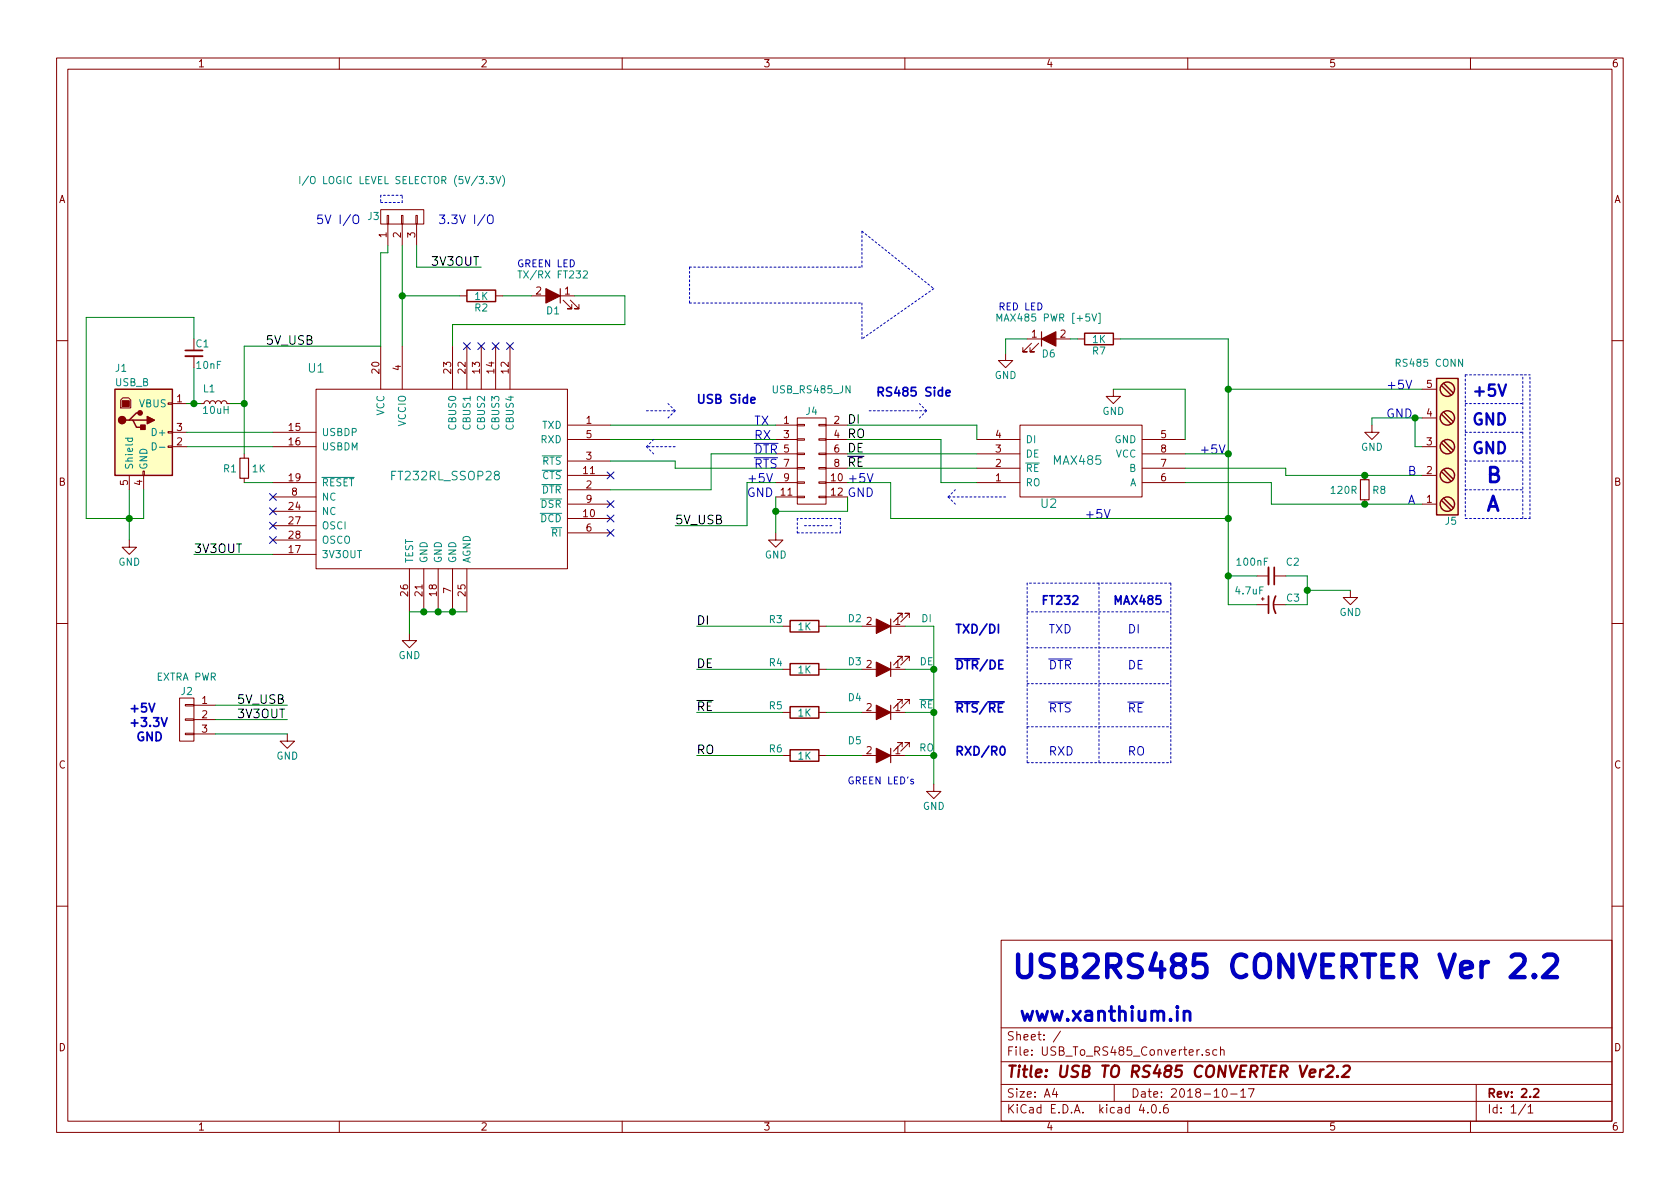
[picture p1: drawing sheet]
<svg xmlns="http://www.w3.org/2000/svg" width="297mm" height="210mm" viewBox="0 0 297 210" stroke-linecap="round" stroke-linejoin="round" font-family="sans-serif">
<g fill="none" stroke="#840000" stroke-width=".18">
<path d="M10 10.3h277v189.9h-277zM12 12.2h273v186.1h-273zM60 10.3v1.9M110 10.3v1.9M160 10.3v1.9M210 10.3v1.9M260 10.3v1.9M67.3 37.1h7.6v2.5h-7.6zM68.5 38.1h.2v1.5h-.2zM68.6 39.6v3.8M71 38.1h.2v1.5h-.2zM71.1 39.6v3.8"/>
<path d="M73.5 38.1h.3v1.5h-.3zM73.7 39.6v3.8M81.3 52.3h1.2M87.6 52.3h1.3M94 52.3h7.6M99.6 53.1l1.5 1.5h-.8h.8v-.8M100.8 53.1l1.6 1.5h-.8h.8v-.8M181.6 59.9h7.6M190.5 59.9h1.3M196.8 59.9h1.3M10 60.2h2M21.3 70.7l.4-.3h1l.4 .3v1.4h-1.8z"/>
<path d="M29.7 78.9h.8v.2h-.8zM29.7 76.3h.8v.3h-.8zM29.7 71.2h.8v.3h-.8zM30.5 76.4h2.5M30.5 79h2.5M30.5 71.4h2.5M34.3 63v2M35.6 71.4h.5l.1-.4 .3-.1 .4 .1 .2 .4 .1-.4 .3-.1 .4 .1 .2 .4 .1-.4 .3-.1 .4 .1 .2 .4 .2-.4 .4-.1 .3 .2 .1 .3M48.3 76.4h7.6M48.3 79h7.6M55.9 68.8h44.4v31.8h-44.4zM67.3 61.2v7.6"/>
<path d="M71.1 61.2v7.6M80 61.2v7.6M82.5 61.2v7.6M85.1 61.2v7.6M87.6 61.2v7.6M90.2 61.2v7.6M100.3 75.2h7.6M100.3 77.7h7.6M137.2 75.2h3.8M137.2 77.7h3.8M141 77.6h1.2v.2h-1.2zM141 75.1h1.2v.2h-1.2z"/>
<path d="M141 73.9h5v15.2h-5zM144.8 77.6h1.2v.2h-1.2zM144.8 75.1h1.2v.2h-1.2zM146 75.2h3.9M146 77.7h3.9M172.7 77.7h7.6M177.8 62.5v1.2h1.3l-1.3 1.3-1.3-1.3h1.3M180.3 75.2h21.6v12.7h-21.6zM182.4 60.7l-1.6 1.5h.8h-.8v-.7M183.6 60.7l-1.5 1.5h.8h-.8v-.7M196.8 68.8v1.3h1.3l-1.3 1.3-1.2-1.3h1.2M201.9 77.7h7.6"/>
<path d="M242.6 75.2v1.2h1.2l-1.2 1.3-1.3-1.3h1.3M251.5 79h2.5M251.5 73.9h2.5M251.5 68.8h2.5M285 60.2h2M22.9 95.5v1.3h1.2l-1.2 1.2-1.3-1.2h1.3M22.9 84.1v2.5M25.3 83.3h.2v.8h-.2zM25.4 84.1v2.5M43.2 80.3v.7M43.2 84.6v.7M48.3 87.9h7.6"/>
<path d="M48.3 90.4h7.6M48.3 98h7.6M48.3 93h7.6M48.3 95.5h7.6M48.3 85.3h7.6M100.3 86.6h7.6M100.3 81.5h7.6M100.3 94.2h7.6M100.3 89.1h7.6M100.3 91.7h7.6M100.3 84.1h7.6M137.2 94.2v1.3h1.2l-1.2 1.3-1.3-1.3h1.3"/>
<path d="M137.2 87.9h3.8M137.2 85.3h3.8M137.2 82.8h3.8M137.2 80.3h3.8M141 87.8h1.2v.2h-1.2zM141 85.2h1.2v.3h-1.2zM141 82.7h1.2v.2h-1.2zM141 80.1h1.2v.3h-1.2zM144.8 87.8h1.2v.2h-1.2zM144.8 85.2h1.2v.3h-1.2zM144.8 82.7h1.2v.2h-1.2zM144.8 80.1h1.2v.3h-1.2z"/>
<path d="M146 87.9h3.9M146 85.3h3.9M146 82.8h3.9M146 80.3h3.9M172.7 85.3h7.6M172.7 82.8h7.6M172.7 80.3h7.6M201.9 85.3h7.6M201.9 82.8h7.6M201.9 80.3h7.6M241.3 84.1v.7M241.3 88.4v.7"/>
<path d="M251.5 89.1h2.5M251.5 84.1h2.5M10 110.3h2M72.4 112v1.3h1.3l-1.3 1.2-1.3-1.2h1.3M72.4 100.6v7.6M74.9 100.6v7.6M77.5 100.6v7.6M80 100.6v7.6M82.5 100.6v7.6M138.4 110.7h1.3M138.4 118.4h1.3M144.8 110.7h1.2"/>
<path d="M144.8 118.4h1.2M152.4 110.7h7.6M152.4 118.4h7.6M159.5 109.2v-.7h-.8h.8l-1.5 1.5M159.5 116.8v-.7h-.8h.8l-1.5 1.5M160.8 109.2v-.7h-.8h.8l-1.5 1.5M160.8 116.8v-.7h-.8h.8l-1.5 1.5M222.2 101.8h2.1M222.2 106.9h2.1M223 105.9h.5M223.3 105.7v.5M225.3 101.8h2"/>
<path d="M225.3 106.9h2M238.8 104.4v1.3h1.2l-1.2 1.2-1.3-1.2h1.3M285 110.3h2M31.7 123.4h2.6v7.7h-2.6zM32.8 129.7h1.5v.2h-1.5zM32.8 127.1h1.5v.3h-1.5zM32.8 124.6h1.5v.2h-1.5zM34.3 124.7h3.8M34.3 127.2h3.8M34.3 129.8h3.8M50.8 129.8v1.3h1.3l-1.3 1.2-1.3-1.2h1.3M138.4 126h1.3"/>
<path d="M138.4 133.6h1.3M144.8 126h1.2M144.8 133.6h1.2M152.4 126h7.6M152.4 133.6h7.6M159.5 124.5v-.8h-.8h.8l-1.5 1.5M159.5 132.1v-.8h-.8h.8l-1.5 1.5M160.8 124.5v-.8h-.8h.8l-1.5 1.5M160.8 132.1v-.8h-.8h.8l-1.5 1.5M165.1 138.7v1.2h1.3l-1.3 1.3-1.3-1.3h1.3M10 160.2h2M177 166.3h108v32h-108z"/>
<path d="M285 160.2h2M60 198.3v1.9M110 198.3v1.9M160 198.3v1.9M177 194.8h108M177 191.8h108M177 187.8h108M177 181.8h108M186.4 192.5l-.3 1h.9M186.8 193v1M187.5 182.3l-1.3 2M197 191.8v3"/>
<path d="M201.8 195.2l-.4 1.1h1M202.9 196.7v.1M203.8 195.4l.1-.1a.81 .81 0 0 1 .6 .6 .81 .81 0 0 1-.3 .8l-.1 .1a.8 .8 0 0 1-.6-.6 .8 .8 0 0 1 .3-.8zM205.1 196.7v.1M206.4 195.3a.59 .59 0 0 0-.7 .7l.1 .7 .2 .1 .5-.1 .1-.5-.2-.2-.4-.1-.3 .3M210 198.3v1.9M213.8 185.7a.37 .37 0 0 0-.6 .1l.1 .2 .5 .2 .1 .1-.3 .3-.4-.1M215.1 185.7l-.4-.1-.3 .3 .1 .6 .2 .1 .4-.1M215.8 185.7l.2-.1 .4 .1v.9M215.8 185.1v1.5M216.3 192.7l.2-.2a.81 .81 0 0 1 .6 .6 .81 .81 0 0 1-.3 .8l-.2 .1a.79 .79 0 0 1-.3-1.3zM217.6 193.5h1.1"/>
<path d="M219.4 193l.4-.5v1.5M219.4 194h.8M220.7 192.5h1l-.6 1.5M260 198.3v1.9M261 191.8v6.5M269.7 195.2l-1.2 2M270.2 195.8l.4-.5v1.5M270.2 196.8h.8"/>
</g>
<path d="M32.8 62h3M224.3 105.4v3.1M225.3 100.3v3.1M225.6 105.4a3.2 3.2 0 0 0 0 3.1M271.2 192.7l.2-.2h.4l.3 .5-1 1h1" fill="none" stroke="#840000" stroke-width=".3"/>
<path d="M234 189.1a.54 .54 0 0 0-.6 .4M234.7 188.6l.3-.2h.5l.2 .1 .1 .5-.2 .3-1.2 1.1h1.2M236.5 190.3h.1l-.1 .1-.1-.1h.1v.1M237.5 188.6l.3-.2h.5l.2 .1 .2 .5-.2 .3-1.3 1.1h1.3" fill="none" stroke="#840000" stroke-width=".41"/>
<g fill="none" stroke="#008484" stroke-width=".18">
<path d="M53 31.2v1.3M54.5 31.1l-1.1 1.7M87.7 31.2l.4 1.3 .4-1.3M88.8 31a1.51 1.51 0 0 1 0 2M91.6 47.9h.7M103.1 48l.5-.1 .2 .1 .1 .3-.8 .9h.8M176.3 56.8v-1.3l.4 .9 .4-.9v1.3M193.1 55.5l.4 1.3 .4-1.3M194.2 55.4h.3v1.8h-.3M22.2 77.5h1.2M22.7 77.5l-.1 .3 .2 .3 .6-.1v-.5M26.9 78.3a.64 .64 0 0 1 .7 .6 .64 .64 0 0 1-.7 .7z"/>
<path d="M28.2 79.1h1M56.9 84.4h5.7M95.5 90.8h3.8M95.6 88.2h3.7M95.8 85.7h3.5M95.9 80.6h3.4M95.9 83.2h3.4"/>
</g>
<g fill="#ffffc2" stroke="#ffffc2" stroke-width=".18">
<path d="M20.3 68.8h10.2v15.3h-10.2z"/>
<path d="M254 66.9h3.8v24.2h-3.8z"/>
</g>
<g fill="none" stroke="#840000" stroke-width=".25">
<path d="M82.5 51.3h5.1v2h-5.1zM191.8 58.9h5v2.1h-5zM20.3 68.8h10.2v15.3h-10.2zM22.9 74.3h.6l.6 1.3h1.3M23.5 74.3h2.5M24.8 73h-.7l-1.2 1.3h-.7M254 66.9h3.8v24.2h-3.8zM254.9 68.2l1.6 1.6M254.9 78.4l1.6 1.6M254.9 73.3l1.6 1.6M255.3 72.9l1.6 1.6M255.3 67.8l1.6 1.7"/>
<path d="M255.3 78l1.6 1.6M254.9 88.5l1.6 1.7M254.9 83.4l1.6 1.7M255.3 83.1l1.6 1.6M255.3 88.1l1.6 1.7M139.7 109.7h5.1v2.1h-5.1zM139.7 117.3h5.1v2.1h-5.1zM139.7 125h5.1v2h-5.1zM139.7 132.6h5.1v2h-5.1z"/>
<circle cx="255.9" cy="79" r="1.27"/>
<circle cx="255.9" cy="68.8" r="1.27"/>
<circle cx="255.9" cy="73.9" r="1.27"/>
<circle cx="255.9" cy="84.1" r="1.27"/>
<circle cx="255.9" cy="89.1" r="1.27"/>
</g>
<g fill="#840000" stroke="#840000" stroke-width=".25">
<path d="M24.9 75.2h.8v.7h-.8z"/>
<path d="M26 73.7l1.3 .6-1.3 .6z"/>
<circle cx="21.6" cy="74.3" r=".63"/>
<circle cx="24.8" cy="73" r=".38"/>
</g>
<path d="M21.6 70.9h1.3v1h-1.3z" fill="#840000" stroke="#840000" stroke-width=".18"/>
<path d="M99.1 51v2.6M184.1 58.7v2.5M42.4 81h1.5v3.6h-1.5zM240.5 84.8h1.6v3.6h-1.6zM157.5 109.5v2.5M157.5 117.1v2.5M157.5 124.7v2.5M157.5 132.3v2.6" fill="none" stroke="#840000" stroke-width=".2"/>
<path d="M32.8 63h3M224.3 100.3v3.1" fill="none" stroke="#840000" stroke-width=".33"/>
<g fill="none" stroke="#000084" stroke-width=".18">
<path d="M81.9 60.6l1.3 1.2M83.2 60.6l-1.3 1.2M84.5 60.6l1.2 1.2M85.7 60.6l-1.2 1.2M87 60.6l1.2 1.2M88.2 60.6l-1.2 1.2M89.6 60.6l1.2 1.2M90.8 60.6l-1.2 1.2M47.7 87.3l1.2 1.2M47.7 89.8l1.2 1.2M47.7 92.3l1.2 1.3M47.7 94.9l1.2 1.2"/>
<path d="M48.9 87.3l-1.2 1.2M48.9 89.8l-1.2 1.2M48.9 92.3l-1.2 1.3M48.9 94.9l-1.2 1.2M107.3 93.6l1.3 1.2M107.3 91.1l1.3 1.2M107.3 88.5l1.3 1.3M107.3 83.5l1.3 1.2M108.6 93.6l-1.3 1.2M108.6 91.1l-1.3 1.2M108.6 88.5l-1.3 1.3M108.6 83.5l-1.3 1.2"/>
</g>
<path d="M62.5 38.2a.5 .5 0 0 1 .6-.2 .5 .5 0 0 1 .3 .5v.8a.53 .53 0 0 1-.6 .2 .53 .53 0 0 1-.4-.5zM86.3 38.2a.5 .5 0 0 1 .5-.2 .5 .5 0 0 1 .4 .5l-.1 .8a.53 .53 0 0 1-.5 .2 .53 .53 0 0 1-.4-.5zM133.3 78.4h4.3M133.3 80.9h4.2M185.4 116.5h4.2M185.4 124.1h4.1" fill="none" stroke="#0000c2" stroke-width=".18"/>
<path d="M132.8 70.8l.7-.2-.1-.2-.4-.1-.2 .2v.7h.6M167.3 69.5l.7-.1-.1-.3-.4-.1-.2 .2v.7h.6M168.9 116.5h4.2M176.5 110.4v1.5M28.5 126.9l.5 1.5 .5-1.5M168.9 124.1h4.2M174.7 124.1h2.8M177 132.2l.2-.2a.81 .81 0 0 1 .5 .8 .81 .81 0 0 1-.5 .7l-.2-.1-.2-.5z" fill="none" stroke="#0000c2" stroke-width=".3"/>
<g fill="#840000" stroke="#840000" stroke-width=".2">
<path d="M184.1 59.9l2.6-1.2v2.5z"/>
<path d="M154.9 109.5l2.6 1.2-2.6 1.3z"/>
<path d="M154.9 117.1l2.6 1.3-2.6 1.2z"/>
<path d="M154.9 124.7l2.6 1.3-2.6 1.2z"/>
<path d="M154.9 132.3l2.6 1.3-2.6 1.3z"/>
<path d="M96.5 51l2.6 1.3-2.6 1.3z"/>
</g>
<path d="M267.3 169.2l.5-.4h1a1 1 0 0 1 .8 1.1l-.2 .6-2.3 2.3h2.5M271.3 172.4l.2 .2-.2 .2-.2-.2 .2-.2v.4M273 169.2l.6-.4h.9a1 1 0 0 1 .8 1.1l-.2 .6-2.3 2.3h2.5" fill="none" stroke="#0000c2" stroke-width=".79"/>
<g fill="none" stroke="#008400" stroke-width=".18">
<path d="M34.3 59.9v-3.8h-19.1v35.6h10.2v-5.1M68.6 43.4v1.3h-1.3v16.5h-24.1v19.1M71.1 43.4v17.8M71.1 52.3h10.2M73.7 43.4v3.8h11.4M88.9 52.3h5.1M101.6 52.3h8.9v5.1h-30.5v3.8M181.6 59.9h-3.8v2.6M189.2 59.9h1.3M198.1 59.9h19.1v47h5M33 76.4h15.3M33 79h15.3"/>
<path d="M33 71.4h2.6M34.3 65v6.4M40.6 71.4h2.6M107.9 75.2h29.3M107.9 77.7h29.3M149.9 77.7h16.5v7.6h6.3M149.9 75.2h22.8v2.5M196.8 68.8h12.7v8.9M217.2 68.8h34.3M250.2 73.9v5.1h1.3M251.5 73.9h-8.9v1.3M22.9 86.6v8.9"/>
<path d="M34.3 98h14M43.2 85.3h5.1M107.9 81.5h11.5v1.3h17.8M137.2 85.3h-5.1v7.7h-12.7M137.2 80.3h-11.5v6.3h-17.8M137.2 87.9v6.3M149.9 85.3h7.6v6.4h59.7M149.9 80.3h22.8M149.9 82.8h22.8M149.9 87.9v2.5h-12.7M209.5 85.3h15.3v3.8h26.7M209.5 80.3h7.7"/>
<path d="M209.5 82.8h17.8v1.3h24.2M82.5 108.2h-10.1v3.8M123.2 110.7h15.2M123.2 118.4h15.2M146 110.7h6.4M146 118.4h6.4M160 110.7h5.1v28M160 118.4h5.1M217.2 101.8h5M227.3 101.8h3.8v5.1h-3.8M231.1 104.4h7.7M38.1 124.7h12.7"/>
<path d="M38.1 127.2h12.7M38.1 129.8h12.7M123.2 126h15.2M123.2 133.6h15.2M146 126h6.4M146 133.6h6.4M160 126h5.1M160 133.6h5.1"/>
</g>
<g fill="#008400" stroke="#008400" stroke-width=".25">
<circle cx="43.2" cy="71.4" r=".51"/>
<circle cx="22.9" cy="91.7" r=".51"/>
<circle cx="34.3" cy="71.4" r=".51"/>
<circle cx="74.9" cy="108.2" r=".51"/>
<circle cx="77.5" cy="108.2" r=".51"/>
<circle cx="80" cy="108.2" r=".51"/>
<circle cx="137.2" cy="90.4" r=".51"/>
<circle cx="241.3" cy="89.1" r=".51"/>
<circle cx="241.3" cy="84.1" r=".51"/>
<circle cx="217.2" cy="80.3" r=".51"/>
<circle cx="250.2" cy="73.9" r=".51"/>
<circle cx="217.2" cy="68.8" r=".51"/>
<circle cx="165.1" cy="133.6" r=".51"/>
<circle cx="165.1" cy="126" r=".51"/>
<circle cx="165.1" cy="118.4" r=".51"/>
<circle cx="71.1" cy="52.3" r=".51"/>
<circle cx="217.2" cy="91.7" r=".51"/>
<circle cx="217.2" cy="101.8" r=".51"/>
<circle cx="231.1" cy="104.4" r=".51"/>
</g>
<g fill="none" stroke="#0000c2" stroke-width=".18" stroke-dasharray=".3 .4">
<path d="M67.3 34.5v1.3M67.3 35.8h3.8M71.1 35.8v-1.3M71.1 34.5h-3.8M121.9 47.2v6.4M121.9 53.6h30.5M121.9 47.2h30.5M152.4 53.6v6.3M152.4 47.2v-6.3M152.4 40.9l12.7 10.1M165.1 51l-12.7 8.9M114.3 72.6h5.1"/>
<path d="M114.3 79l1.3 1.3M114.3 79l1.3-1.3M119.4 72.6l-1.3 1.3M119.4 72.6l-1.3-1.2M119.4 79h-5.1M153.7 72.6h10.1M163.8 72.6l-1.2-1.2M163.8 72.6l-1.2 1.3M259.1 66.3h11.4M259.1 71.4h10.1M259.1 76.4h10.1M259.1 66.3v25.4"/>
<path d="M141 91.7v2.5M141 94.2h7.6M142.2 93h5.1M148.6 94.2v-2.5M148.6 91.7h-7.6M167.6 87.9l1.3 1.2M167.6 87.9l1.3-1.3M177.8 87.9h-10.2M259.1 81.5h10.1M259.1 86.6h10.1M259.1 91.7h11.4M269.2 91.7v-25.4"/>
<path d="M270.5 91.7v-25.4M181.6 103.1v31.8M181.6 108.2h25.4M181.6 114.5h25.4M194.3 103.1v31.8M207 103.1h-25.4M181.6 134.9h25.4M181.6 128.5h25.4M181.6 120.9h25.4M207 134.9v-31.8"/>
</g>
<path d="M209.3 179a.62 .62 0 0 1 1.1 .2v1.3" fill="none" stroke="#0000c2" stroke-width=".51"/>
<text font-size="5.6" fill="#0000c2" x="179.1" y="173">USB2RS485 CONVERTER Ver 2.2</text>
<g font-size="3.6" fill="#0000c2">
<text x="262.9" y="85.3">B</text>
<text x="262.9" y="90.4">A</text>
</g>
<text font-size="3.5" fill="#0000c2" x="180.3" y="180.6">www.xanthium.in</text>
<g font-size="2.8" fill="#0000c2">
<text x="260.3" y="70.1">+5V</text>
<text x="260.3" y="75.2">GND</text>
<text x="260.3" y="80.3">GND</text>
</g>
<text font-size="2.8" fill="#840000" x="178" y="190.5">Title: USB TO RS485 CONVERTER Ver2.2</text>
<g font-size="2.1" fill="#0000c2">
<text x="55.9" y="39.6">5V I/O</text>
<text x="77.5" y="39.6">3.3V I/O</text>
<text x="123.2" y="71.4">USB Side</text>
<text x="154.9" y="70.1">RS485 Side</text>
<text x="245.1" y="68.8">+5V</text>
<text x="133.3" y="75.2">TX</text>
<text x="133.3" y="77.7">RX</text>
<text x="245.1" y="73.9">GND</text>
<text x="133.3" y="80.3">DTR</text>
<text x="133.3" y="82.8">RTS</text>
<text x="212.1" y="80.3">+5V</text>
<text x="132.1" y="85.3">+5V</text>
<text x="132.1" y="87.9">GND</text>
<text x="149.9" y="85.3">+5V</text>
<text x="149.9" y="87.9">GND</text>
<text x="248.9" y="84.1">B</text>
<text x="248.9" y="89.1">A</text>
<text x="191.8" y="91.7">+5V</text>
<text x="184.1" y="106.9">FT232</text>
<text x="196.8" y="106.9">MAX485</text>
<text x="168.9" y="112">TXD/DI</text>
<text x="185.4" y="112">TXD</text>
<text x="199.4" y="112">DI</text>
<text x="168.9" y="118.4">DTR/DE</text>
<text x="185.4" y="118.4">DTR</text>
<text x="199.4" y="118.4">DE</text>
<text x="22.9" y="126">+5V</text>
<text x="168.9" y="126">RTS/RE</text>
<text x="185.4" y="126">RTS</text>
<text x="199.4" y="126">RE</text>
<text x="22.9" y="128.5">+3.3V</text>
<text x="24.1" y="131.1">GND</text>
<text x="168.9" y="133.6">RXD/R0</text>
<text x="185.4" y="133.6">RXD</text>
<text x="199.4" y="133.6">RO</text>
</g>
<g font-size="2.1">
<text x="76.2" y="47">3V3OUT</text>
<text x="47" y="61">5V_USB</text>
<text x="149.9" y="74.9">DI</text>
<text x="149.9" y="77.5">RO</text>
<text x="149.9" y="80">DE</text>
<text x="149.9" y="82.5">RE</text>
<text x="119.4" y="92.7">5V_USB</text>
<text x="34.3" y="97.8">3V3OUT</text>
<text x="123.2" y="110.5">DI</text>
<text x="123.2" y="118.1">DE</text>
<text x="41.9" y="124.5">5V_USB</text>
<text x="123.2" y="125.7">RE</text>
<text x="41.9" y="127">3V3OUT</text>
<text x="123.2" y="133.3">RO</text>
</g>
<g font-size="2.1" fill="#008484">
<text x="54.5" y="65.9">U1</text>
<text x="186.4" y="82.2">MAX485</text>
<text x="69.5" y="84.9">FT232RL_SSOP28</text>
<text x="184.1" y="89.8">U2</text>
</g>
<g font-size="2.1" fill="#840000">
<text x="178" y="184">Sheet: /</text>
<text x="178" y="186.7">File: USB_To_RS485_Converter.sch</text>
<text x="178" y="196.9">KiCad E.D.A. kicad 4.0.6</text>
<text x="178" y="194.1">Size: A4</text>
<text x="200" y="194.1">Date: 2018-10-17</text>
<text x="263" y="194.1">Rev: 2.2</text>
<text x="263" y="196.9">Id: 1/1</text>
</g>
<g font-size="1.8" fill="#840000">
<text x="35" y="11.9">1</text>
<text x="85" y="11.9">2</text>
<text x="135" y="11.9">3</text>
<text x="185" y="11.9">4</text>
<text x="235" y="11.9">5</text>
<text x="285" y="11.9">6</text>
<text x="10.4" y="35.9">A</text>
<text x="285.4" y="35.9">A</text>
<text x="68.3" y="42" transform="rotate(-90 68.3 42)">1</text>
<text x="70.9" y="42" transform="rotate(-90 70.9 42)">2</text>
<text x="73.4" y="42" transform="rotate(-90 73.4 42)">3</text>
<text x="94.8" y="52.1">2</text>
<text x="99.8" y="52.1">1</text>
<text x="182.4" y="59.7">1</text>
<text x="187.5" y="59.7">2</text>
<text x="67.1" y="66" transform="rotate(-90 67.1 66)">20</text>
<text x="70.9" y="65.5" transform="rotate(-90 70.9 65.5)">4</text>
<text x="79.8" y="66" transform="rotate(-90 79.8 66)">23</text>
<text x="82.3" y="66" transform="rotate(-90 82.3 66)">22</text>
<text x="84.8" y="66" transform="rotate(-90 84.8 66)">13</text>
<text x="87.4" y="66" transform="rotate(-90 87.4 66)">14</text>
<text x="89.9" y="66" transform="rotate(-90 89.9 66)">12</text>
<text x="31.3" y="71.1">1</text>
<text x="252.2" y="68.6">5</text>
<text x="31.3" y="76.2">3</text>
<text x="51.1" y="76.2">15</text>
<text x="103.7" y="74.9">1</text>
<text x="103.7" y="77.5">5</text>
<text x="138.6" y="74.9">1</text>
<text x="138.6" y="77.5">3</text>
<text x="147.5" y="74.9">2</text>
<text x="147.5" y="77.5">4</text>
<text x="176" y="77.5">4</text>
<text x="205.3" y="77.5">5</text>
<text x="252.2" y="73.7">4</text>
<text x="31.3" y="78.7">2</text>
<text x="51.1" y="78.7">16</text>
<text x="103.2" y="83.8">11</text>
<text x="103.7" y="81.3">3</text>
<text x="138.6" y="80">5</text>
<text x="138.6" y="82.5">7</text>
<text x="147.5" y="80">6</text>
<text x="147.5" y="82.5">8</text>
<text x="176" y="82.5">2</text>
<text x="176" y="80">3</text>
<text x="205.3" y="82.5">7</text>
<text x="205.3" y="80">8</text>
<text x="252.2" y="83.8">2</text>
<text x="252.2" y="78.7">3</text>
<text x="10.4" y="85.9">B</text>
<text x="22.6" y="85.8" transform="rotate(-90 22.6 85.8)">5</text>
<text x="25.1" y="85.8" transform="rotate(-90 25.1 85.8)">4</text>
<text x="51.1" y="85.1">19</text>
<text x="51.6" y="87.6">8</text>
<text x="103.7" y="86.4">2</text>
<text x="103.7" y="88.9">9</text>
<text x="138.1" y="87.6">11</text>
<text x="138.6" y="85.1">9</text>
<text x="147" y="85.1">10</text>
<text x="147" y="87.6">12</text>
<text x="176" y="85.1">1</text>
<text x="205.3" y="85.1">6</text>
<text x="252.2" y="88.9">1</text>
<text x="285.4" y="85.9">B</text>
<text x="51.1" y="90.2">24</text>
<text x="51.1" y="92.7">27</text>
<text x="51.1" y="95.2">28</text>
<text x="103.2" y="91.4">10</text>
<text x="103.7" y="94">6</text>
<text x="51.1" y="97.8">17</text>
<text x="72.1" y="105.4" transform="rotate(-90 72.1 105.4)">26</text>
<text x="74.7" y="105.4" transform="rotate(-90 74.7 105.4)">21</text>
<text x="77.2" y="105.4" transform="rotate(-90 77.2 105.4)">18</text>
<text x="79.8" y="104.9" transform="rotate(-90 79.8 104.9)">7</text>
<text x="82.3" y="105.4" transform="rotate(-90 82.3 105.4)">25</text>
<text x="153.2" y="110.5">2</text>
<text x="158.3" y="110.5">1</text>
<text x="153.2" y="118.1">2</text>
<text x="158.3" y="118.1">1</text>
<text x="35.7" y="124.5">1</text>
<text x="153.2" y="125.7">2</text>
<text x="158.3" y="125.7">1</text>
<text x="35.7" y="127">2</text>
<text x="35.7" y="129.5">3</text>
<text x="10.4" y="135.9">C</text>
<text x="153.2" y="133.3">2</text>
<text x="158.3" y="133.3">1</text>
<text x="285.4" y="135.9">C</text>
<text x="10.4" y="185.9">D</text>
<text x="285.4" y="185.9">D</text>
<text x="35" y="199.9">1</text>
<text x="85" y="199.9">2</text>
<text x="135" y="199.9">3</text>
<text x="185" y="199.9">4</text>
<text x="235" y="199.9">5</text>
<text x="285" y="199.9">6</text>
</g>
<g font-size="1.8" fill="#008484">
<text x="54.7" y="32.5">I/O LOGIC LEVEL SELECTOR (5V/3.3V)</text>
<text x="65.1" y="38.9">J3</text>
<text x="84" y="53">1K</text>
<text x="92.4" y="49.2">TX/RX FT232</text>
<text x="84" y="55.1">R2</text>
<text x="96.7" y="55.6">D1</text>
<text x="177.2" y="56.8">MAX485 PWR [+5V]</text>
<text x="20.4" y="65.7">J1</text>
<text x="34.7" y="61.4">C1</text>
<text x="34.8" y="65.2">10nF</text>
<text x="184.3" y="63.2">D6</text>
<text x="193.2" y="62.7">R7</text>
<text x="193.2" y="60.6">1K</text>
<text x="247.2" y="64.8">RS485 CONN</text>
<text x="20.3" y="68.3">USB_B</text>
<text x="36" y="69.4">L1</text>
<text x="136.8" y="69.5">USB_RS485_JN</text>
<text x="175.8" y="67">GND</text>
<text x="24.6" y="72">VBUS</text>
<text x="27.2" y="77.1">D+</text>
<text x="36" y="73.2">10uH</text>
<text x="56.9" y="77.1">USBDP</text>
<text x="67.9" y="73.6" transform="rotate(-90 67.9 73.6)">VCC</text>
<text x="71.8" y="75.5" transform="rotate(-90 71.8 75.5)">VCCIO</text>
<text x="80.6" y="75.8" transform="rotate(-90 80.6 75.8)">CBUS0</text>
<text x="83.2" y="75.8" transform="rotate(-90 83.2 75.8)">CBUS1</text>
<text x="85.7" y="75.8" transform="rotate(-90 85.7 75.8)">CBUS2</text>
<text x="88.3" y="75.8" transform="rotate(-90 88.3 75.8)">CBUS3</text>
<text x="90.8" y="75.8" transform="rotate(-90 90.8 75.8)">CBUS4</text>
<text x="95.8" y="75.8">TXD</text>
<text x="142.5" y="73.3">J4</text>
<text x="194.9" y="73.3">GND</text>
<text x="23.5" y="83.1" transform="rotate(-90 23.5 83.1)">Shield</text>
<text x="26" y="83.1" transform="rotate(-90 26 83.1)">GND</text>
<text x="39.5" y="83.5">R1</text>
<text x="44.6" y="83.5">1K</text>
<text x="56.9" y="79.6">USBDM</text>
<text x="95.6" y="78.4">RXD</text>
<text x="95.8" y="82.2">RTS</text>
<text x="181.4" y="83.4">RE</text>
<text x="181.4" y="80.9">DE</text>
<text x="181.4" y="78.4">DI</text>
<text x="197" y="78.4">GND</text>
<text x="197.2" y="80.9">VCC</text>
<text x="199.6" y="83.4">B</text>
<text x="240.6" y="79.7">GND</text>
<text x="56.9" y="88.5">NC</text>
<text x="56.9" y="86">RESET</text>
<text x="95.6" y="89.8">DSR</text>
<text x="95.7" y="87.2">DTR</text>
<text x="95.8" y="84.7">CTS</text>
<text x="181.4" y="86">RO</text>
<text x="199.6" y="86">A</text>
<text x="235.5" y="87.3">120R</text>
<text x="242.7" y="87.3">R8</text>
<text x="56.9" y="91.1">NC</text>
<text x="56.9" y="93.6">OSCI</text>
<text x="95.5" y="92.3">DCD</text>
<text x="97.5" y="94.9">RI</text>
<text x="255.6" y="92.8">J5</text>
<text x="20.9" y="100">GND</text>
<text x="56.9" y="98.7">3V3OUT</text>
<text x="56.9" y="96.1">OSCO</text>
<text x="73" y="99.6" transform="rotate(-90 73 99.6)">TEST</text>
<text x="75.6" y="99.6" transform="rotate(-90 75.6 99.6)">GND</text>
<text x="78.1" y="99.6" transform="rotate(-90 78.1 99.6)">GND</text>
<text x="80.6" y="99.6" transform="rotate(-90 80.6 99.6)">GND</text>
<text x="83.2" y="99.6" transform="rotate(-90 83.2 99.6)">AGND</text>
<text x="135.2" y="98.7">GND</text>
<text x="218.8" y="100">100nF</text>
<text x="227.5" y="100">C2</text>
<text x="218.6" y="105.1">4.7uF</text>
<text x="227.5" y="106.4">C3</text>
<text x="136" y="110.2">R3</text>
<text x="141.1" y="111.4">1K</text>
<text x="150" y="110">D2</text>
<text x="162.9" y="110">DI</text>
<text x="236.8" y="108.9">GND</text>
<text x="70.4" y="116.5">GND</text>
<text x="136" y="117.8">R4</text>
<text x="141.1" y="119.1">1K</text>
<text x="150" y="117.6">D3</text>
<text x="162.6" y="117.6">DE</text>
<text x="27.7" y="120.3">EXTRA PWR</text>
<text x="32.1" y="122.9">J2</text>
<text x="136" y="125.4">R5</text>
<text x="150" y="124">D4</text>
<text x="162.6" y="125.2">RE</text>
<text x="141.1" y="126.7">1K</text>
<text x="150" y="131.6">D5</text>
<text x="48.8" y="134.3">GND</text>
<text x="136" y="133">R6</text>
<text x="141.1" y="134.3">1K</text>
<text x="162.5" y="132.9">RO</text>
<text x="163.1" y="143.2">GND</text>
</g>
<g font-size="1.7" fill="#0000c2">
<text x="91.4" y="47.2">GREEN LED</text>
<text x="176.5" y="54.9">RED LED</text>
<text x="149.9" y="138.7">GREEN LED's</text>
</g>
</svg>
